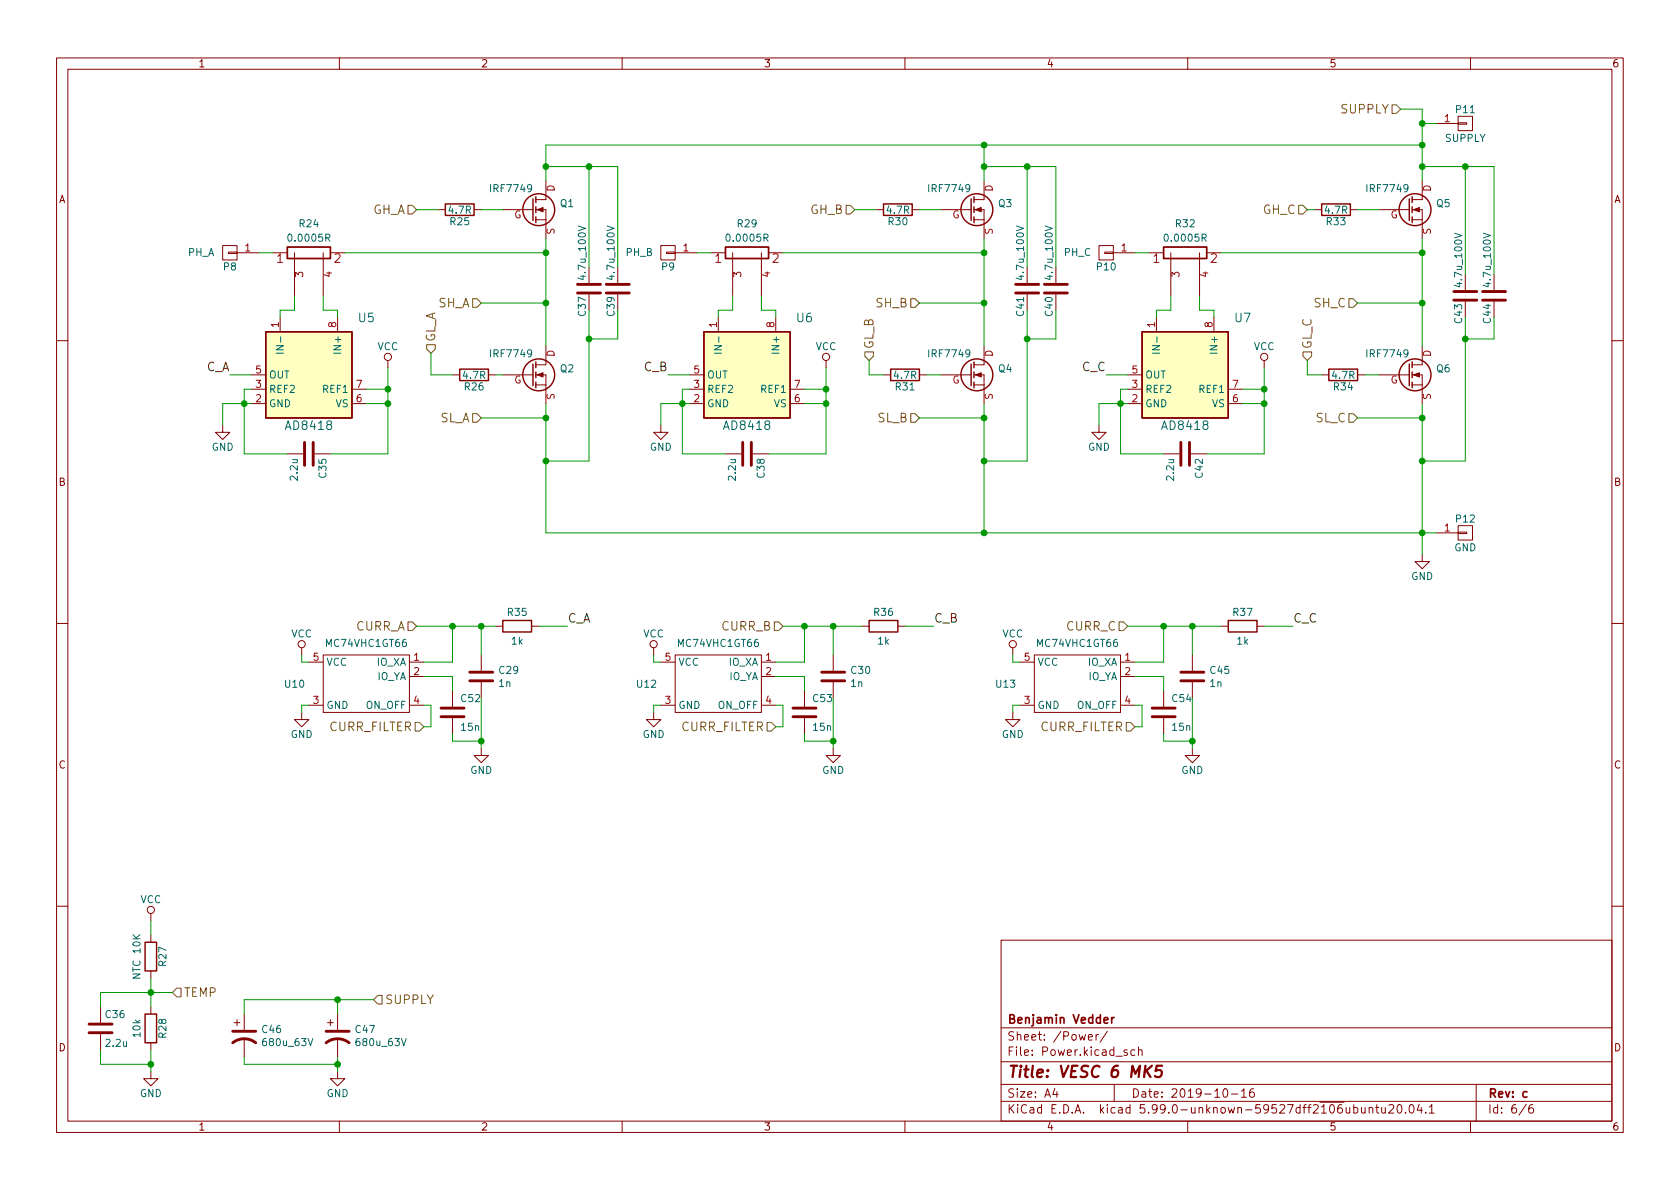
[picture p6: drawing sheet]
<svg xmlns="http://www.w3.org/2000/svg" width="297mm" height="210mm" viewBox="0 0 297 210" stroke-linecap="round" stroke-linejoin="round" font-family="sans-serif">
<g fill="none" stroke="#840000" stroke-width=".18">
<path d="M10 10.2h277v190.1h-277zM12 12.2h273v186.1h-273zM60 10.2v2M110 10.2v2M160 10.2v2M210 10.2v2M260 10.2v2M77.5 37.1h1.2M83.8 37.1h1.3M88.9 37.1h5.3M94.7 38.9h1.8M94.7 37.1h1.8v5.1"/>
<path d="M96.5 32v3.3h-1.8M154.9 37.1h1.3M161.3 37.1h1.3M166.4 37.1h5.3M172.2 38.9h1.8M172.2 37.1h1.8v5.1M174 32v3.3h-1.8M232.4 37.1h1.3M238.8 37.1h1.2M243.8 37.1h5.4M249.7 38.9h1.8M249.7 37.1h1.8v5.1"/>
<path d="M251.5 32v3.3h-1.8M254 21.8h3.8M257.8 21.7h1.5v.3h-1.5zM257.8 20.6h2.5v2.5h-2.5zM39.4 43.4h2.5v2.6h-2.5zM40.4 44.6h1.5v.2h-1.5zM41.9 44.7h3.8M48.3 44.7h2.5M49.5 56.1v2.6M52.1 44.7v7.6M57.1 44.7v7.6M58.4 44.7h2.6"/>
<path d="M59.7 56.1v2.6M104.1 47.2v2.8M109.2 47.2v2.8M116.8 43.4h2.6v2.6h-2.6zM117.9 44.6h1.5v.2h-1.5zM119.4 44.7h3.8M125.7 44.7h2.6M127 56.1v2.6M129.5 44.7v7.6M134.6 44.7v7.6M135.9 44.7h2.5M137.2 56.1v2.6"/>
<path d="M181.6 47.2v2.8M181.6 52.1v2.8M186.7 47.2v2.8M194.3 43.4h2.5v2.6h-2.5zM195.3 44.6h1.5v.2h-1.5zM196.8 44.7h3.9M203.2 44.7h2.5M204.5 56.1v2.6M207 44.7v7.6M212.1 44.7v7.6M213.4 44.7h2.5M214.6 56.1v2.6"/>
<path d="M259.1 48.5v2.8M264.2 48.5v2.8M10 60.2h2M39.4 75.2v1.2h1.2l-1.2 1.3-1.3-1.3h1.3M44.4 71.4h2.6M44.4 68.8h2.6M44.4 66.3h2.6M62.2 71.4h2.6M62.2 68.8h2.6M68.6 63.7v1.3M80 66.3h1.3M86.4 66.3h1.2"/>
<path d="M88.9 66.3h5.3M94.7 66.3h1.8v5.1M94.7 68.1h1.8M96.5 61.2v3.3h-1.8M116.8 75.2v1.2h1.3l-1.3 1.3-1.2-1.3h1.2M121.9 71.4h2.6M121.9 68.8h2.6M121.9 66.3h2.6M139.7 71.4h2.5M139.7 68.8h2.5M146 63.7v1.3M156.2 66.3h1.3"/>
<path d="M162.6 66.3h1.2M166.4 66.3h5.3M172.2 66.3h1.8v5.1M172.2 68.1h1.8M174 61.2v3.3h-1.8M194.3 75.2v1.2h1.3l-1.3 1.3-1.3-1.3h1.3M199.4 71.4h2.5M199.4 68.8h2.5M199.4 66.3h2.5M217.2 71.4h2.5M217.2 68.8h2.5M223.5 63.7v1.3"/>
<path d="M233.7 66.3h1.2M240 66.3h1.3M243.8 66.3h5.4M249.7 66.3h1.8v5.1M249.7 68.1h1.8M251.5 61.2v3.3h-1.8M285 60.2h2M50.8 80.3h2.8M55.6 80.3h2.8M128.3 80.3h2.8M133.1 80.3h2.8M205.7 80.3h2.8"/>
<path d="M210.6 80.3h2.8M251.5 98v1.3h1.2l-1.2 1.3-1.3-1.3h1.3M254 94.2h3.8M257.8 94.1h1.5v.3h-1.5zM257.8 93h2.5v2.5h-2.5zM10 110.2h2M53.3 114.5v1.3M54.6 117.1h2.5M57.1 115.8h15.3v10.2h-15.3zM72.4 117.1h2.5M72.4 119.6h2.5M85.1 115.8v2.8"/>
<path d="M87.6 110.7h1.3M94 110.7h1.2M115.6 114.5v1.3M116.8 117.1h2.6M119.4 115.8h15.2v10.2h-15.2zM134.6 117.1h2.6M134.6 119.6h2.6M147.3 115.8v2.8M152.4 110.7h1.3M158.7 110.7h1.3M179.1 114.5v1.3M180.3 117.1h2.6"/>
<path d="M182.9 115.8h15.2v10.2h-15.2zM198.1 117.1h2.6M198.1 119.6h2.6M210.8 115.8v2.8M215.9 110.7h1.3M222.2 110.7h1.3M285 110.2h2M53.3 126v1.2h1.3l-1.3 1.3-1.2-1.3h1.2M54.6 124.7h2.5M72.4 124.7h2.5M80 122.2v2.8M80 127v2.8"/>
<path d="M85.1 132.3v1.3h1.3l-1.3 1.3-1.3-1.3h1.3M85.1 120.6v2.8M115.6 126v1.2h1.2l-1.2 1.3-1.3-1.3h1.3M116.8 124.7h2.6M134.6 124.7h2.6M142.2 122.2v2.8M142.2 127v2.8M147.3 132.3v1.3h1.3l-1.3 1.3-1.3-1.3h1.3M147.3 120.6v2.8M179.1 126v1.2h1.2l-1.2 1.3-1.3-1.3h1.3M180.3 124.7h2.6M198.1 124.7h2.6"/>
<path d="M205.7 122.2v2.8M205.7 127v2.8M210.8 132.3v1.3h1.3l-1.3 1.3-1.3-1.3h1.3M210.8 120.6v2.8M10 160.2h2M17.8 178v2.8M26.7 161.5v1.3M26.7 165.3v1.3M26.7 171.7v1.3M26.7 178v1.3M43.2 179.3v2.8M59.7 179.3v2.8"/>
<path d="M177 166.3h108v32h-108zM285 160.2h2M17.8 182.9v2.8M26.7 189.5v1.2h1.2l-1.2 1.3-1.3-1.3h1.3M26.7 184.4v1.3M41.4 180.8h1M41.9 180.3v1.1M43.2 183.6v3.3M57.9 180.8h1M58.4 180.3v1.1M59.7 189.5v1.2h1.3l-1.3 1.3-1.3-1.3h1.3M59.7 183.6v3.3"/>
<path d="M60 198.3v2M110 198.3v2M160 198.3v2M177 194.8h108M177 191.8h108M177 187.8h108M177 181.8h108M186.5 192.5l-.4 1h1M186.9 193v1M192.4 183.4l.7-.1v-.3l-.5-.1-.2 .2 .1 .8h.6M193.8 182.9v1M194.2 182.9l-.3 .1-.1 .2"/>
<path d="M195.8 182.4l-1.3 1.9M197 191.8v3M199.3 185.7l-.4-.1-.2 .2 .1 .3 .5 .1v.4h-.6M200.6 185.7l-.4-.1-.3 .3v.4l.2 .3h.5M201.3 185.8l.2-.2 .4 .1v.9M201.3 185.1v1.5M210 198.3v2M216.4 192.6l.2-.1a.81 .81 0 0 1 .6 .7 .81 .81 0 0 1-.3 .8h-.2a.81 .81 0 0 1-.6-.6 .81 .81 0 0 1 .3-.8zM217.7 193.5h1.2M219.5 193l.4-.5v1.5M219.5 194h.9M221.6 192.5a.59 .59 0 0 0-.7 .7v.5l.2 .3h.4l.2-.1 .1-.5-.2-.2-.4-.1-.3 .3"/>
<path d="M242.1 196l.2-.2 .3 .1 .1 .9M242.1 195.8v1M243.2 195.8h.6M243.4 195.3v1.3l.4 .2M244.3 195.8l.1 1h.3l.2-.1M244.9 195.8v1M245.6 195.5l.5-.2 .3 .2v.3l-.9 1h.9M247.2 195.4l.2-.1a.81 .81 0 0 1 .5 .7 .81 .81 0 0 1-.3 .8h-.1a.81 .81 0 0 1-.6-.6 .81 .81 0 0 1 .3-.8zM248.5 196.7v.1M249.3 195.5l.2-.2a.81 .81 0 0 1 .6 .7 .81 .81 0 0 1-.3 .8h-.2a.81 .81 0 0 1-.3-1.3zM250.9 195.3l-.3 1h.9M251.3 195.8v1"/>
<path d="M252.1 196.7v.1M252.7 195.8l.4-.5v1.5M252.7 196.8h.9M260 198.3v2M261 191.8v6.5M269.9 195.3l-1.3 1.9M271 195.3a.6 .6 0 0 0-.7 .7v.5l.1 .3h.5l.2-.1 .1-.5-.2-.2-.4-.1-.3 .3"/>
<circle cx="68.6" cy="63.1" r=".63"/>
<circle cx="146" cy="63.1" r=".63"/>
<circle cx="223.5" cy="63.1" r=".63"/>
<circle cx="53.3" cy="113.9" r=".63"/>
<circle cx="115.6" cy="113.9" r=".63"/>
<circle cx="179.1" cy="113.9" r=".63"/>
<circle cx="26.7" cy="160.9" r=".63"/>
</g>
<path d="M50.8 43.7h7.6v2h-7.6zM128.3 43.7h7.6v2h-7.6zM205.7 43.7h7.7v2h-7.7zM196.6 179.9v1M197 179.9l-.3 .1-.1 .2M195.2 180.4l.7-.1-.1-.3-.4-.1-.2 .2 .1 .8h.5M270 193.1l-.4-.1-.3 .3v.4l.1 .3h.6" fill="none" stroke="#840000" stroke-width=".3"/>
<path d="M202.7 189.3l.7 1.2M203.7 188.5l-1.3 1.1M205.5 188.5h-1l-.2 .9 .3-.2 .7 .1 .1 .3-.1 .7-.4 .2h-.4l-.3-.2" fill="none" stroke="#840000" stroke-width=".4"/>
<g fill="none" stroke="#840000" stroke-width=".25">
<path d="M78.7 36.1h5.1v2h-5.1zM94.2 35.2v3.8M94.7 34.8v1M94.7 36.6v1M94.7 38.3v1.1M156.2 36.1h5.1v2h-5.1zM171.7 35.2v3.8M172.2 34.8v1M172.2 36.6v1M172.2 38.3v1.1M233.7 36.1h5.1v2h-5.1zM249.2 35.2v3.8"/>
<path d="M249.7 34.8v1M249.7 36.6v1M249.7 38.3v1.1M47 58.7h15.2v15.2h-15.2zM124.5 58.7h15.2v15.2h-15.2zM201.9 58.7h15.3v15.2h-15.3zM81.3 65.3h5.1v2h-5.1zM94.2 64.4v3.8M94.7 64v1M94.7 65.8v1M94.7 67.6v1M157.5 65.3h5.1v2h-5.1z"/>
<path d="M171.7 64.4v3.8M172.2 64v1M172.2 65.8v1M172.2 67.6v1M234.9 65.3h5.1v2h-5.1zM249.2 64.4v3.8M249.7 64v1M249.7 65.8v1M249.7 67.6v1M88.9 109.7h5.1v2.1h-5.1zM153.7 109.7h5v2.1h-5zM217.2 109.7h5v2.1h-5z"/>
<path d="M25.7 166.6h2v5.1h-2zM25.7 179.3h2v5.1h-2z"/>
<circle cx="95.2" cy="37.1" r="2.82"/>
<circle cx="172.7" cy="37.1" r="2.82"/>
<circle cx="250.2" cy="37.1" r="2.82"/>
<circle cx="95.2" cy="66.3" r="2.82"/>
<circle cx="172.7" cy="66.3" r="2.82"/>
<circle cx="250.2" cy="66.3" r="2.82"/>
</g>
<g fill="#840000" stroke="#840000" stroke-width=".18">
<path d="M95 37.1l1-.4v.8z"/>
<path d="M249.9 37.1l1.1-.4v.8z"/>
<path d="M95 66.3l1-.4v.8z"/>
<path d="M249.9 66.3l1.1-.4v.8z"/>
<path d="M172.5 37.1l1-.4v.8z"/>
<path d="M172.5 66.3l1-.4v.8z"/>
</g>
<g fill="none" stroke="#840000" stroke-width=".51">
<path d="M102.1 51.8h4.1M102.1 50.3h4.1M107.2 51.8h4.1M107.2 50.3h4.1M179.6 51.8h4M179.6 50.3h4M184.7 51.8h4M184.7 50.3h4M257 53.1h4.1M257 51.6h4.1M262.1 53.1h4.1M262.1 51.6h4.1"/>
<path d="M53.8 78.2v4.1M55.4 78.2v4.1M131.3 78.2v4.1M132.8 78.2v4.1M208.8 78.2v4.1M210.3 78.2v4.1M83.1 118.9h4M145.3 118.9h4.1M208.8 118.9h4.1M78 126.7h4M78 125.2h4M83.1 120.4h4"/>
<path d="M140.2 126.7h4.1M140.2 125.2h4.1M145.3 120.4h4.1M203.7 126.7h4.1M203.7 125.2h4.1M208.8 120.4h4.1M15.7 182.6h4.1M15.7 181.1h4.1M41.1 184.4a3.3 3.3 0 0 1 4.1 0M41.1 182.4h4.1M57.7 184.4a3.3 3.3 0 0 1 4 0M57.7 182.4h4"/>
</g>
<g fill="#ffffc2" stroke="#ffffc2" stroke-width=".18">
<path d="M124.5 58.7h15.2v15.2h-15.2z"/>
<path d="M47 58.7h15.2v15.2h-15.2z"/>
<path d="M201.9 58.7h15.3v15.2h-15.3z"/>
</g>
<path d="M48.8 62.5h1.3M59 62.5h1.3M126.3 62.5h1.3M136.5 62.5h1.2M203.8 62.5h1.2M213.9 62.5h1.3" fill="none" stroke="#006464" stroke-width=".18"/>
<g fill="none" stroke="#725600" stroke-width=".18">
<path d="M246.1 18.5h.8l.7 .8-.7 .8h-.8zM72.1 36.3h.8l.8 .8-.8 .7h-.8zM149.6 36.3h.8l.7 .8-.7 .7h-.8zM229.6 36.3h.8l.7 .8-.7 .7h-.8zM83.6 52.8h.7l.8 .8-.8 .8h-.7zM161 52.8h.8l.8 .8-.8 .8h-.8zM238.5 52.8h.8l.7 .8-.7 .8h-.8zM75.4 61h1.6v.7l-.8 .8-.8-.8zM83.6 73.1h.7l.8 .8-.8 .8h-.7zM152.9 62.2h1.5v.8l-.7 .7-.8-.7zM161 73.1h.8l.8 .8-.8 .8h-.8zM230.4 62.2h1.5v.8l-.8 .7-.7-.7z"/>
<path d="M238.5 73.1h.8l.7 .8-.7 .8h-.8zM72.1 110h.8l.8 .7-.8 .8h-.8zM136.9 110h.8l.7 .7-.7 .8h-.8zM197.9 110h.7l.8 .7-.8 .8h-.7zM73.4 127.8h.8l.7 .7-.7 .8h-.8zM135.6 127.8h.8l.8 .7-.8 .8h-.8zM199.1 127.8h.8l.8 .7-.8 .8h-.8zM30.5 175.5l.7-.8h.8v1.6h-.8zM66 176.8l.8-.8h.8v1.5h-.8z"/>
</g>
<g fill="none" stroke="#009600" stroke-width=".18">
<path d="M247.6 19.3h3.9v12.7M73.7 37.1h3.8M85.1 37.1h3.8M96.5 29.5h12.7v17.7M104.1 29.5v17.7M151.1 37.1h3.8M162.6 37.1h3.8M174 25.6v6.4M174 29.5h12.7v17.7M181.6 29.5v17.7M231.1 37.1h1.3M240 37.1h3.8"/>
<path d="M251.5 29.5h12.7v19M251.5 25.6h-155v6.4M251.5 21.8h2.5M259.1 29.5v19M45.7 44.7h2.6M52.1 52.3v2.6h-2.6v1.2M57.1 52.3v2.6h2.6v1.2M61 44.7h35.5M85.1 53.6h11.4M96.5 42.2v19M104.1 54.9v26.6h-7.6M109.2 54.9v5h-5.1"/>
<path d="M123.2 44.7h2.5M129.5 52.3v2.6h-2.5v1.2M134.6 52.3v2.6h2.6v1.2M138.4 44.7h35.6M162.6 53.6h11.4M174 42.2v19M181.6 54.9v26.6h-7.6M186.7 54.9v5h-5.1M200.7 44.7h2.5M207 52.3v2.6h-2.5v1.2M212.1 52.3v2.6h2.5v1.2M215.9 44.7h35.6"/>
<path d="M240 53.6h11.5M251.5 42.2v19M259.1 56.1v25.4h-7.6M264.2 56.1v3.8h-5.1M40.6 66.3h3.8M44.4 71.4h-5v3.8M44.4 68.8h-1.2v11.5h7.6M64.8 71.4h3.8M64.8 68.8h3.8M68.6 65v15.3h-10.2M76.2 62.5v3.8h3.8M85.1 73.9h11.4"/>
<path d="M87.6 66.3h1.3M96.5 71.4v22.8h157.5M118.1 66.3h3.8M121.9 71.4h-5.1v3.8M121.9 68.8h-1.3v11.5h7.7M142.2 71.4h3.8M142.2 68.8h3.8M146 65v15.3h-10.1M153.7 63.7v2.6h2.5M162.6 73.9h11.4M163.8 66.3h2.6M174 71.4v22.8"/>
<path d="M195.6 66.3h3.8M199.4 71.4h-5.1v3.8M199.4 68.8h-1.3v11.5h7.6M219.7 71.4h3.8M219.7 68.8h3.8M223.5 65v15.3h-10.1M231.1 63.7v2.6h2.6M240 73.9h11.5M241.3 66.3h2.5M251.5 71.4v26.6M53.3 115.8v1.3h1.3M73.7 110.7h13.9"/>
<path d="M74.9 119.6h5.1v2.6M80 110.7v6.4h-5.1M85.1 110.7v5.1M95.2 110.7h5.1M115.6 115.8v1.3h1.2M137.2 119.6h5v2.6M138.4 110.7h14M142.2 110.7v6.4h-5M147.3 110.7v5.1M160 110.7h5.1M179.1 115.8v1.3h1.2M199.4 110.7h16.5"/>
<path d="M200.7 119.6h5v2.6M205.7 110.7v6.4h-5M210.8 110.7v5.1M223.5 110.7h5.1M54.6 124.7h-1.3v1.3M74.9 124.7h1.3v3.8h-1.3M80 129.8v1.3h5.1M85.1 123.4v8.9M116.8 124.7h-1.2v1.3M137.2 124.7h1.2v3.8h-1.2M142.2 129.8v1.3h5.1M147.3 123.4v8.9"/>
<path d="M180.3 124.7h-1.2v1.3M200.7 124.7h1.2v3.8h-1.2M205.7 129.8v1.3h5.1M210.8 123.4v8.9M26.7 162.8v2.5M26.7 173v5M30.5 175.5h-12.7v2.5M59.7 176.8v2.5M66 176.8h-22.8v2.5M17.8 185.7v2.5h8.9M26.7 185.7v3.8M43.2 186.9v1.3h16.5"/>
<path d="M59.7 186.9v2.6"/>
</g>
<g fill="#009600" stroke="#009600" stroke-width=".18">
<circle cx="68.6" cy="68.8" r=".51"/>
<circle cx="68.6" cy="71.4" r=".51"/>
<circle cx="43.2" cy="71.4" r=".51"/>
<circle cx="96.5" cy="73.9" r=".51"/>
<circle cx="96.5" cy="81.5" r=".51"/>
<circle cx="26.7" cy="175.5" r=".51"/>
<circle cx="26.7" cy="188.2" r=".51"/>
<circle cx="59.7" cy="176.8" r=".51"/>
<circle cx="59.7" cy="188.2" r=".51"/>
<circle cx="96.5" cy="44.7" r=".51"/>
<circle cx="96.5" cy="53.6" r=".51"/>
<circle cx="96.5" cy="29.5" r=".51"/>
<circle cx="104.1" cy="29.5" r=".51"/>
<circle cx="104.1" cy="59.9" r=".51"/>
<circle cx="120.7" cy="71.4" r=".51"/>
<circle cx="174" cy="73.9" r=".51"/>
<circle cx="174" cy="81.5" r=".51"/>
<circle cx="80" cy="110.7" r=".51"/>
<circle cx="85.1" cy="131.1" r=".51"/>
<circle cx="85.1" cy="110.7" r=".51"/>
<circle cx="174" cy="94.2" r=".51"/>
<circle cx="205.7" cy="110.7" r=".51"/>
<circle cx="210.8" cy="110.7" r=".51"/>
<circle cx="210.8" cy="131.1" r=".51"/>
<circle cx="174" cy="53.6" r=".51"/>
<circle cx="142.2" cy="110.7" r=".51"/>
<circle cx="147.3" cy="110.7" r=".51"/>
<circle cx="146.1" cy="68.8" r=".51"/>
<circle cx="146.1" cy="71.4" r=".51"/>
<circle cx="147.3" cy="131.1" r=".51"/>
<circle cx="223.5" cy="68.8" r=".51"/>
<circle cx="223.5" cy="71.4" r=".51"/>
<circle cx="251.5" cy="73.9" r=".51"/>
<circle cx="259.1" cy="29.5" r=".51"/>
<circle cx="251.5" cy="25.6" r=".51"/>
<circle cx="251.5" cy="29.5" r=".51"/>
<circle cx="251.5" cy="44.7" r=".51"/>
<circle cx="251.5" cy="53.6" r=".51"/>
<circle cx="251.5" cy="81.5" r=".51"/>
<circle cx="251.5" cy="94.2" r=".51"/>
<circle cx="251.5" cy="21.8" r=".51"/>
<circle cx="259.1" cy="59.9" r=".51"/>
<circle cx="174" cy="25.6" r=".51"/>
<circle cx="174" cy="29.5" r=".51"/>
<circle cx="181.6" cy="29.5" r=".51"/>
<circle cx="174" cy="44.7" r=".51"/>
<circle cx="181.6" cy="59.9" r=".51"/>
<circle cx="198.1" cy="71.4" r=".51"/>
</g>
<text font-size="2.8" fill="#840000" x="178" y="190.6">Title: VESC 6 MK5</text>
<g font-size="2.1" fill="#725600">
<text x="237.2" y="20.1">SUPPLY</text>
<text x="65.8" y="37.8">GH_A</text>
<text x="143.3" y="37.8">GH_B</text>
<text x="223.3" y="37.8">GH_C</text>
<text x="77.4" y="54.4">SH_A</text>
<text x="154.9" y="54.4">SH_B</text>
<text x="232.4" y="54.4">SH_C</text>
<text x="77" y="60.5" transform="rotate(-90 77 60.5)">GL_A</text>
<text x="154.4" y="61.8" transform="rotate(-90 154.4 61.8)">GL_B</text>
<text x="231.9" y="61.8" transform="rotate(-90 231.9 61.8)">GL_C</text>
<text x="77.7" y="74.7">SL_A</text>
<text x="155.2" y="74.7">SL_B</text>
<text x="232.6" y="74.7">SL_C</text>
<text x="62.8" y="111.5">CURR_A</text>
<text x="127.6" y="111.5">CURR_B</text>
<text x="188.6" y="111.5">CURR_C</text>
<text x="58.2" y="129.3">CURR_FILTER</text>
<text x="120.4" y="129.3">CURR_FILTER</text>
<text x="183.9" y="129.3">CURR_FILTER</text>
<text x="32.5" y="176.3">TEMP</text>
<text x="68" y="177.5">SUPPLY</text>
</g>
<g font-size="2.1" fill="#a90000">
<text x="48.9" y="46.5">1</text>
<text x="59.1" y="46.5">2</text>
<text x="126.4" y="46.5">1</text>
<text x="136.6" y="46.5">2</text>
<text x="203.9" y="46.5">1</text>
<text x="214" y="46.5">2</text>
</g>
<g font-size="2.1" fill="#006464">
<text x="63.4" y="57">U5</text>
<text x="140.9" y="57">U6</text>
<text x="218.4" y="57">U7</text>
<text x="50.7" y="76">AD8418</text>
<text x="128.2" y="76">AD8418</text>
<text x="205.7" y="76">AD8418</text>
</g>
<g font-size="2.1" fill="#0f0f0f">
<text x="36.4" y="65.6">C_A</text>
<text x="113.9" y="65.6">C_B</text>
<text x="191.3" y="65.6">C_C</text>
<text x="100.3" y="110.1">C_A</text>
<text x="165.1" y="110.1">C_B</text>
<text x="228.6" y="110.1">C_C</text>
</g>
<g font-size="2.1" fill="#840000">
<text x="178" y="184">Sheet: /Power/</text>
<text x="178" y="181">Benjamin Vedder</text>
<text x="178" y="186.7">File: Power.kicad_sch</text>
<text x="178" y="196.9">KiCad E.D.A. kicad 5.99.0-unknown-59527dff2~106~ubuntu20.04.1</text>
<text x="178" y="194.1">Size: A4</text>
<text x="200" y="194.1">Date: 2019-10-16</text>
<text x="263" y="194.1">Rev: c</text>
<text x="263" y="196.9">Id: 6/6</text>
</g>
<g font-size="1.8" fill="#840000">
<text x="35" y="11.9">1</text>
<text x="85" y="11.9">2</text>
<text x="135" y="11.9">3</text>
<text x="185" y="11.9">4</text>
<text x="235" y="11.9">5</text>
<text x="285" y="11.9">6</text>
<text x="10.3" y="35.9">A</text>
<text x="285.3" y="35.9">A</text>
<text x="10.3" y="85.9">B</text>
<text x="285.3" y="85.9">B</text>
<text x="10.3" y="135.9">C</text>
<text x="285.3" y="135.9">C</text>
<text x="10.3" y="185.9">D</text>
<text x="285.3" y="185.9">D</text>
<text x="35" y="199.9">1</text>
<text x="85" y="199.9">2</text>
<text x="135" y="199.9">3</text>
<text x="185" y="199.9">4</text>
<text x="235" y="199.9">5</text>
<text x="285" y="199.9">6</text>
</g>
<g font-size="1.8" fill="#a90000">
<text x="255.4" y="21.6">1</text>
<text x="98" y="33.9" transform="rotate(-90 98 33.9)">D</text>
<text x="175.5" y="33.9" transform="rotate(-90 175.5 33.9)">D</text>
<text x="253" y="33.9" transform="rotate(-90 253 33.9)">D</text>
<text x="90.9" y="38.6">G</text>
<text x="98" y="41.5" transform="rotate(-90 98 41.5)">S</text>
<text x="168.3" y="38.6">G</text>
<text x="175.5" y="41.5" transform="rotate(-90 175.5 41.5)">S</text>
<text x="245.8" y="38.6">G</text>
<text x="253" y="41.5" transform="rotate(-90 253 41.5)">S</text>
<text x="43.3" y="44.4">1</text>
<text x="120.8" y="44.4">1</text>
<text x="198.3" y="44.4">1</text>
<text x="53.6" y="49" transform="rotate(-90 53.6 49)">3</text>
<text x="58.7" y="49" transform="rotate(-90 58.7 49)">4</text>
<text x="131.1" y="49" transform="rotate(-90 131.1 49)">3</text>
<text x="136.1" y="49" transform="rotate(-90 136.1 49)">4</text>
<text x="208.5" y="49" transform="rotate(-90 208.5 49)">3</text>
<text x="213.6" y="49" transform="rotate(-90 213.6 49)">4</text>
<text x="49.3" y="57.9" transform="rotate(-90 49.3 57.9)">1</text>
<text x="59.4" y="57.9" transform="rotate(-90 59.4 57.9)">8</text>
<text x="126.7" y="57.9" transform="rotate(-90 126.7 57.9)">1</text>
<text x="136.9" y="57.9" transform="rotate(-90 136.9 57.9)">8</text>
<text x="204.2" y="57.9" transform="rotate(-90 204.2 57.9)">1</text>
<text x="214.4" y="57.9" transform="rotate(-90 214.4 57.9)">8</text>
<text x="98" y="63.1" transform="rotate(-90 98 63.1)">D</text>
<text x="175.5" y="63.1" transform="rotate(-90 175.5 63.1)">D</text>
<text x="253" y="63.1" transform="rotate(-90 253 63.1)">D</text>
<text x="45.2" y="71.1">2</text>
<text x="45.2" y="68.6">3</text>
<text x="45.2" y="66">5</text>
<text x="63" y="71.1">6</text>
<text x="63" y="68.6">7</text>
<text x="90.9" y="67.8">G</text>
<text x="98" y="70.7" transform="rotate(-90 98 70.7)">S</text>
<text x="122.7" y="71.1">2</text>
<text x="122.7" y="68.6">3</text>
<text x="122.7" y="66">5</text>
<text x="140.5" y="71.1">6</text>
<text x="140.5" y="68.6">7</text>
<text x="168.3" y="67.8">G</text>
<text x="175.5" y="70.7" transform="rotate(-90 175.5 70.7)">S</text>
<text x="200.2" y="71.1">2</text>
<text x="200.2" y="68.6">3</text>
<text x="200.2" y="66">5</text>
<text x="217.9" y="71.1">6</text>
<text x="217.9" y="68.6">7</text>
<text x="245.8" y="67.8">G</text>
<text x="253" y="70.7" transform="rotate(-90 253 70.7)">S</text>
<text x="255.4" y="94">1</text>
<text x="55.4" y="116.8">5</text>
<text x="73.2" y="116.8">1</text>
<text x="73.2" y="119.4">2</text>
<text x="117.6" y="116.8">5</text>
<text x="135.4" y="116.8">1</text>
<text x="135.4" y="119.4">2</text>
<text x="181.1" y="116.8">5</text>
<text x="198.9" y="116.8">1</text>
<text x="198.9" y="119.4">2</text>
<text x="55.4" y="124.5">3</text>
<text x="73.2" y="124.5">4</text>
<text x="117.6" y="124.5">3</text>
<text x="135.4" y="124.5">4</text>
<text x="181.1" y="124.5">3</text>
<text x="198.9" y="124.5">4</text>
</g>
<g font-size="1.8" fill="#006464">
<text x="257.5" y="20">P11</text>
<text x="255.5" y="25.1">SUPPLY</text>
<text x="86.9" y="34">IRF7749</text>
<text x="164.4" y="34">IRF7749</text>
<text x="241.9" y="34">IRF7749</text>
<text x="53" y="40.2">R24</text>
<text x="79.4" y="37.8">4.7R</text>
<text x="79.7" y="39.8">R25</text>
<text x="99.1" y="36.6">Q1</text>
<text x="130.5" y="40.2">R29</text>
<text x="156.9" y="37.8">4.7R</text>
<text x="157.1" y="39.8">R30</text>
<text x="176.5" y="36.6">Q3</text>
<text x="207.9" y="40.2">R32</text>
<text x="234.4" y="37.8">4.7R</text>
<text x="234.6" y="39.8">R33</text>
<text x="254" y="36.6">Q5</text>
<text x="33.2" y="45.3">PH_A</text>
<text x="39.6" y="47.8">P8</text>
<text x="51.3" y="42.7">0.0005R</text>
<text x="110.7" y="45.3">PH_B</text>
<text x="117" y="47.8">P9</text>
<text x="128.7" y="42.7">0.0005R</text>
<text x="188.1" y="45.3">PH_C</text>
<text x="194" y="47.8">P10</text>
<text x="206.2" y="42.7">0.0005R</text>
<text x="103.6" y="49.1" transform="rotate(-90 103.6 49.1)">4.7u_100V</text>
<text x="108.7" y="49.1" transform="rotate(-90 108.7 49.1)">4.7u_100V</text>
<text x="181" y="49.1" transform="rotate(-90 181 49.1)">4.7u_100V</text>
<text x="186.1" y="49.1" transform="rotate(-90 186.1 49.1)">4.7u_100V</text>
<text x="258.5" y="50.4" transform="rotate(-90 258.5 50.4)">4.7u_100V</text>
<text x="263.6" y="50.4" transform="rotate(-90 263.6 50.4)">4.7u_100V</text>
<text x="103.6" y="55.8" transform="rotate(-90 103.6 55.8)">C37</text>
<text x="108.7" y="55.8" transform="rotate(-90 108.7 55.8)">C39</text>
<text x="181" y="55.8" transform="rotate(-90 181 55.8)">C41</text>
<text x="186.1" y="55.8" transform="rotate(-90 186.1 55.8)">C40</text>
<text x="258.5" y="57.1" transform="rotate(-90 258.5 57.1)">C43</text>
<text x="263.6" y="57.1" transform="rotate(-90 263.6 57.1)">C44</text>
<text x="50.2" y="61.5" transform="rotate(-90 50.2 61.5)">IN-</text>
<text x="60.3" y="62" transform="rotate(-90 60.3 62)">IN+</text>
<text x="66.7" y="61.9">VCC</text>
<text x="86.9" y="63.2">IRF7749</text>
<text x="99.1" y="65.8">Q2</text>
<text x="127.6" y="61.5" transform="rotate(-90 127.6 61.5)">IN-</text>
<text x="137.8" y="62" transform="rotate(-90 137.8 62)">IN+</text>
<text x="144.2" y="61.9">VCC</text>
<text x="164.4" y="63.2">IRF7749</text>
<text x="176.5" y="65.8">Q4</text>
<text x="205.1" y="61.5" transform="rotate(-90 205.1 61.5)">IN-</text>
<text x="215.3" y="62" transform="rotate(-90 215.3 62)">IN+</text>
<text x="221.7" y="61.9">VCC</text>
<text x="241.9" y="63.2">IRF7749</text>
<text x="254" y="65.8">Q6</text>
<text x="47.5" y="69.5">REF2</text>
<text x="47.5" y="66.9">OUT</text>
<text x="57.2" y="69.5">REF1</text>
<text x="82" y="67">4.7R</text>
<text x="82.2" y="69">R26</text>
<text x="125" y="69.5">REF2</text>
<text x="125" y="66.9">OUT</text>
<text x="134.7" y="69.5">REF1</text>
<text x="158.2" y="67">4.7R</text>
<text x="158.4" y="69">R31</text>
<text x="202.4" y="69.5">REF2</text>
<text x="202.4" y="66.9">OUT</text>
<text x="212.1" y="69.5">REF1</text>
<text x="235.6" y="67">4.7R</text>
<text x="235.9" y="69">R34</text>
<text x="47.5" y="72">GND</text>
<text x="59.4" y="72">VS</text>
<text x="125" y="72">GND</text>
<text x="136.8" y="72">VS</text>
<text x="202.4" y="72">GND</text>
<text x="214.3" y="72">VS</text>
<text x="37.4" y="79.7">GND</text>
<text x="114.9" y="79.7">GND</text>
<text x="192.3" y="79.7">GND</text>
<text x="52.6" y="84.8" transform="rotate(-90 52.6 84.8)">2.2u</text>
<text x="57.7" y="84.4" transform="rotate(-90 57.7 84.4)">C35</text>
<text x="130.1" y="84.8" transform="rotate(-90 130.1 84.8)">2.2u</text>
<text x="135.2" y="84.4" transform="rotate(-90 135.2 84.4)">C38</text>
<text x="207.6" y="84.8" transform="rotate(-90 207.6 84.8)">2.2u</text>
<text x="212.7" y="84.4" transform="rotate(-90 212.7 84.4)">C42</text>
<text x="257.5" y="92.4">P12</text>
<text x="257.1" y="97.5">GND</text>
<text x="249.5" y="102.6">GND</text>
<text x="51.5" y="112.7">VCC</text>
<text x="89.8" y="108.9">R35</text>
<text x="90.5" y="114">1k</text>
<text x="113.7" y="112.7">VCC</text>
<text x="154.6" y="108.9">R36</text>
<text x="155.2" y="114">1k</text>
<text x="177.2" y="112.7">VCC</text>
<text x="218.1" y="108.9">R37</text>
<text x="218.7" y="114">1k</text>
<text x="57.7" y="117.7">VCC</text>
<text x="57.8" y="114.4">MC74VHC1GT66</text>
<text x="66.6" y="117.7">IO_XA</text>
<text x="88.3" y="119.2">C29</text>
<text x="119.9" y="117.7">VCC</text>
<text x="120.1" y="114.4">MC74VHC1GT66</text>
<text x="128.8" y="117.7">IO_XA</text>
<text x="150.5" y="119.2">C30</text>
<text x="183.4" y="117.7">VCC</text>
<text x="183.6" y="114.4">MC74VHC1GT66</text>
<text x="192.3" y="117.7">IO_XA</text>
<text x="214" y="119.2">C45</text>
<text x="50.4" y="121.6">U10</text>
<text x="57.7" y="125.3">GND</text>
<text x="64.7" y="125.3">ON_OFF</text>
<text x="66.6" y="120.3">IO_YA</text>
<text x="81.6" y="124.1">C52</text>
<text x="88.2" y="121.5">1n</text>
<text x="112.7" y="121.6">U12</text>
<text x="119.9" y="125.3">GND</text>
<text x="126.9" y="125.3">ON_OFF</text>
<text x="128.8" y="120.3">IO_YA</text>
<text x="143.8" y="124.1">C53</text>
<text x="150.5" y="121.5">1n</text>
<text x="176.2" y="121.6">U13</text>
<text x="183.4" y="125.3">GND</text>
<text x="190.4" y="125.3">ON_OFF</text>
<text x="192.3" y="120.3">IO_YA</text>
<text x="207.3" y="124.1">C54</text>
<text x="214" y="121.5">1n</text>
<text x="51.4" y="130.5">GND</text>
<text x="81.6" y="129.2">15n</text>
<text x="113.6" y="130.5">GND</text>
<text x="143.8" y="129.2">15n</text>
<text x="177.1" y="130.5">GND</text>
<text x="207.3" y="129.2">15n</text>
<text x="83.1" y="136.8">GND</text>
<text x="145.4" y="136.8">GND</text>
<text x="208.9" y="136.8">GND</text>
<text x="24.8" y="159.7">VCC</text>
<text x="24.8" y="172.8" transform="rotate(-90 24.8 172.8)">NTC 10K</text>
<text x="29.4" y="170.8" transform="rotate(-90 29.4 170.8)">R27</text>
<text x="18.7" y="180">C36</text>
<text x="18.8" y="185.1">2.2u</text>
<text x="24.8" y="183.3" transform="rotate(-90 24.8 183.3)">10k</text>
<text x="29.4" y="183.5" transform="rotate(-90 29.4 183.5)">R28</text>
<text x="46.4" y="182.7">C46</text>
<text x="46.7" y="185">680u_63V</text>
<text x="62.9" y="182.7">C47</text>
<text x="63.2" y="185">680u_63V</text>
<text x="24.7" y="194">GND</text>
<text x="57.7" y="194">GND</text>
</g>
</svg>
